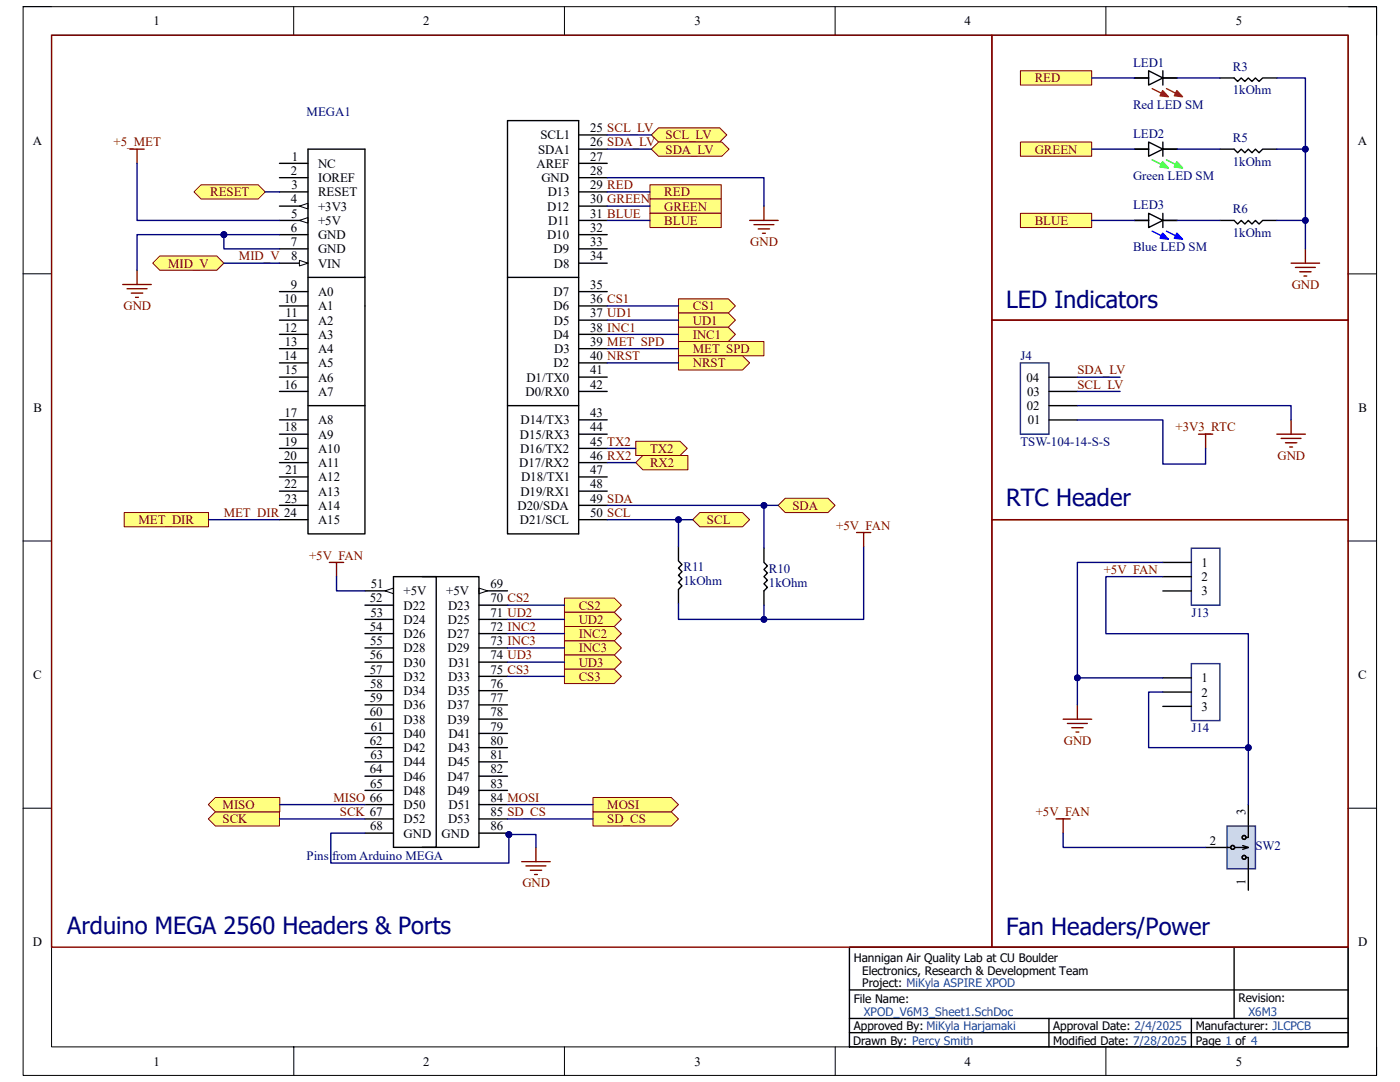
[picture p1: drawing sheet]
<svg xmlns="http://www.w3.org/2000/svg" width="279mm" height="216mm" viewBox="0 0 279 216" stroke-linecap="round" stroke-linejoin="round" font-family="sans-serif">
<path d="M4.6 1.3h270.1v213.3h-270.1z" fill="none" stroke="#000" stroke-width=".2"/>
<path d="M10.3 7h258.7v201.9h-258.7z" fill="#fff"/>
<g fill="none" stroke="#000" stroke-width=".2">
<path d="M4.6 1.3h5.7M10.3 7h258.7v201.9h-258.7zM58.6 1.3v5.7M112.6 1.3v5.7M166.7 1.3v5.7M220.7 1.3v5.7M269 1.3h5.7v5.7M4.6 54.6h5.7M269 54.7h5.7M4.6 107.9h5.7M269 107.9h5.7M4.6 161.3h5.7"/>
<path d="M269 161.3h5.7M58.6 208.9v5.7M112.6 208.9v5.7M166.7 208.9v5.7M220.7 208.9v5.7M274.7 208.9v5.7"/>
</g>
<path d="M55.8 32.6h5.7M55.8 35.5h5.7M55.8 38.3h5.7M55.8 41.1h5.7M169.5 189h99.5v19.9h-99.5zM169.5 197.5h99.5M246.3 189v14.2M169.5 206.1h99.5M169.5 203.2h99.5M209.3 203.2v5.7M237.8 203.2v5.7" fill="none" stroke="#000" stroke-width=".28"/>
<path d="M59.8 41.1l1.7-.5v1.1z" fill="#f8fcff"/>
<path d="M59.8 41.1l1.7-.5v1.1z" fill="none" stroke="#000" stroke-width=".2"/>
<path d="M55.8 44h5.7" fill="none" stroke="#000" stroke-width=".28"/>
<path d="M59.8 44l1.7-.6v1.1z" fill="#f8fcff"/>
<path d="M59.8 44l1.7-.6v1.1z" fill="none" stroke="#000" stroke-width=".2"/>
<path d="M55.8 46.8h5.7M55.8 49.7h5.7M55.8 52.5h5.7" fill="none" stroke="#000" stroke-width=".28"/>
<path d="M59.8 51.9l1.7 .6-1.7 .6z" fill="#f8fcff"/>
<path d="M59.8 51.9l1.7 .6-1.7 .6z" fill="none" stroke="#000" stroke-width=".2"/>
<g fill="none" stroke="#000" stroke-width=".28">
<path d="M101.3 24.1h14.2v31.3h-14.2zM115.5 29.8h5.7M115.5 26.9h5.7M115.5 32.6h5.7M115.5 35.5h5.7M115.5 38.3h5.7M55.8 58.2h5.7M61.5 55.4h11.3v-25.6h-11.3v76.7h11.3v-25.6M72.8 55.4v25.5h-11.3M101.3 55.4v25.5h14.2v-25.5M115.5 58.2h5.7M115.5 41.1h5.7"/>
<path d="M115.5 44h5.7M115.5 46.8h5.7M115.5 49.7h5.7M115.5 52.5h5.7M55.8 61h5.7M55.8 63.9h5.7M55.8 66.7h5.7M55.8 69.6h5.7M55.8 72.4h5.7M55.8 75.2h5.7M55.8 78.1h5.7M115.5 61h5.7"/>
<path d="M115.5 63.9h5.7M115.5 66.7h5.7M115.5 69.6h5.7M115.5 72.4h5.7M115.5 75.2h5.7M115.5 78.1h5.7M55.8 83.8h5.7M55.8 86.6h5.7M55.8 89.5h5.7M55.8 92.3h5.7M55.8 95.2h5.7M55.8 98h5.7"/>
<path d="M101.3 80.9v25.6h14.2v-25.6M115.5 83.8h5.7M115.5 86.6h5.7M115.5 89.5h5.7M115.5 92.3h5.7M115.5 95.2h5.7M115.5 98h5.7M55.8 100.8h5.7M55.8 103.7h5.7M72.8 117.9h5.7M115.5 100.8h5.7M115.5 103.7h5.7"/>
</g>
<path d="M76.8 117.9l1.7-.6v1.2z" fill="#f8fcff"/>
<path d="M76.8 117.9l1.7-.6v1.2z" fill="none" stroke="#000" stroke-width=".2"/>
<g fill="none" stroke="#000" stroke-width=".28">
<path d="M95.6 117.9h5.7M72.8 120.8h5.7M72.8 123.6h5.7M72.8 126.4h5.7M72.8 129.3h5.7M72.8 132.1h5.7M72.8 135h5.7M72.8 137.8h5.7M72.8 140.7h5.7M72.8 143.5h5.7M72.8 146.3h5.7M72.8 149.2h5.7"/>
<path d="M72.8 152h5.7M72.8 154.9h5.7M72.8 157.7h5.7M72.8 160.5h5.7M72.8 163.4h5.7M72.8 166.2h5.7"/>
</g>
<path d="M95.6 117.3l1.7 .6-1.7 .6z" fill="#f8fcff"/>
<path d="M95.6 117.3l1.7 .6-1.7 .6z" fill="none" stroke="#000" stroke-width=".2"/>
<g fill="none" stroke="#000" stroke-width=".28">
<path d="M78.5 115.1h8.6v54h-8.6zM84.2 115.1h11.4v54h-11.4M135.4 109.1v2.8l.7 .7-.7 .7 .7 .8-.7 .7 .7 .7-.7 .7 .7 .7-.7 .7v2.9M95.6 120.8h5.7M95.6 123.6h5.7M95.6 126.4h5.7M95.6 129.3h5.7M95.6 132.1h5.7M95.6 135h5.7M95.6 137.8h5.7M95.6 140.7h5.7M95.6 143.5h5.7"/>
<path d="M95.6 146.3h5.7M95.6 149.2h5.7M95.6 152h5.7M95.6 154.9h5.7M95.6 157.7h5.7M95.6 160.5h5.7M95.6 163.4h5.7M95.6 166.2h5.7"/>
</g>
<path d="M24.5 56.8h5.7M25.4 57.6h3.9M26.2 58.5h2.3M27.1 59.3h.5M27.3 53.9v2.9M104.1 171.9h5.7M105 172.8h3.9M105.8 173.7h2.3M106.7 174.5h.6M107 169.1v2.8" fill="none" stroke="#800000" stroke-width=".28"/>
<path d="M139.7 102.3h8.5l1.4 1.4-1.4 1.4h-8.5l-1.5-1.4z" fill-rule="evenodd" fill="#ffff80"/>
<path d="M139.7 102.3h8.5l1.4 1.4-1.4 1.4h-8.5l-1.5-1.4z" fill="none" stroke="#800000" stroke-width=".2"/>
<path d="M152.5 109.4v2.8l.7 .7-.7 .7 .7 .7-.7 .8 .7 .7-.7 .7 .7 .7-.7 .7v2.9" fill="none" stroke="#000" stroke-width=".28"/>
<path d="M156.7 99.4h8.5l1.5 1.4-1.5 1.5h-8.5l-1.4-1.5z" fill-rule="evenodd" fill="#ffff80"/>
<path d="M156.7 99.4h8.5l1.5 1.4-1.5 1.5h-8.5l-1.4-1.5z" fill="none" stroke="#800000" stroke-width=".2"/>
<path d="M118.3 162h15.7l1.4 1.4-1.4 1.4h-15.7z" fill-rule="evenodd" fill="#ffff80"/>
<path d="M118.3 162h15.7l1.4 1.4-1.4 1.4h-15.7z" fill="none" stroke="#800000" stroke-width=".2"/>
<path d="M43 162h12.8v2.8h-12.8l-1.4-1.4z" fill-rule="evenodd" fill="#ffff80"/>
<path d="M43 162h12.8v2.8h-12.8l-1.4-1.4z" fill="none" stroke="#800000" stroke-width=".2"/>
<path d="M118.3 159.1h15.7l1.4 1.4-1.4 1.5h-15.7z" fill-rule="evenodd" fill="#ffff80"/>
<path d="M118.3 159.1h15.7l1.4 1.4-1.4 1.5h-15.7z" fill="none" stroke="#800000" stroke-width=".2"/>
<path d="M43 159.1h12.8v2.9h-12.8l-1.4-1.5z" fill-rule="evenodd" fill="#ffff80"/>
<path d="M43 159.1h12.8v2.9h-12.8l-1.4-1.5z" fill="none" stroke="#800000" stroke-width=".2"/>
<path d="M112.6 119.3h10l1.4 1.5-1.4 1.4h-10z" fill-rule="evenodd" fill="#ffff80"/>
<path d="M112.6 119.3h10l1.4 1.5-1.4 1.4h-10z" fill="none" stroke="#800000" stroke-width=".2"/>
<path d="M112.6 122.2h10l1.4 1.4-1.4 1.4h-10z" fill-rule="evenodd" fill="#ffff80"/>
<path d="M112.6 122.2h10l1.4 1.4-1.4 1.4h-10z" fill="none" stroke="#800000" stroke-width=".2"/>
<path d="M112.6 125h10l1.4 1.4-1.4 1.5h-10z" fill-rule="evenodd" fill="#ffff80"/>
<path d="M112.6 125h10l1.4 1.4-1.4 1.5h-10z" fill="none" stroke="#800000" stroke-width=".2"/>
<path d="M112.6 127.9h10l1.4 1.4-1.4 1.4h-10z" fill-rule="evenodd" fill="#ffff80"/>
<path d="M112.6 127.9h10l1.4 1.4-1.4 1.4h-10z" fill="none" stroke="#800000" stroke-width=".2"/>
<path d="M112.6 130.7h10l1.4 1.4-1.4 1.4h-10z" fill-rule="evenodd" fill="#ffff80"/>
<path d="M112.6 130.7h10l1.4 1.4-1.4 1.4h-10z" fill="none" stroke="#800000" stroke-width=".2"/>
<path d="M112.6 133.5h10l1.4 1.5-1.4 1.4h-10z" fill-rule="evenodd" fill="#ffff80"/>
<path d="M112.6 133.5h10l1.4 1.5-1.4 1.4h-10z" fill="none" stroke="#800000" stroke-width=".2"/>
<path d="M130 26.9l1.4-1.4h12.2l1.5 1.4-1.5 1.4h-12.2z" fill-rule="evenodd" fill="#ffff80"/>
<path d="M130 26.9l1.4-1.4h12.2l1.5 1.4-1.5 1.4h-12.2z" fill="none" stroke="#800000" stroke-width=".2"/>
<path d="M130 29.8l1.4-1.5h12.7l1.4 1.5-1.4 1.4h-12.7z" fill-rule="evenodd" fill="#ffff80"/>
<path d="M130 29.8l1.4-1.5h12.7l1.4 1.5-1.4 1.4h-12.7z" fill="none" stroke="#800000" stroke-width=".2"/>
<path d="M149.6 44h5.7M150.5 44.8h4M151.3 45.7h2.3M152.2 46.5h.5M152.5 41.1v2.9" fill="none" stroke="#800000" stroke-width=".28"/>
<path d="M243.5 15.6h2.8l.7 .7 .7-.7 .7 .7 .7-.7 .8 .7 .6-.7 .8 .7 .7-.7h2.8M243.5 29.8h2.8l.7 .7 .7-.7 .7 .7 .7-.7 .8 .7 .6-.7 .8 .7 .7-.7h2.8M226.4 44h2.8M232.1 42.6v1.4l-2.9 1.4v-2.8l2.9 1.4h2.8M232.1 44v1.4M243.5 44h2.8l.7 .7 .7-.7 .7 .7 .7-.7 .8 .7 .6-.7 .8 .7 .7-.7h2.8" fill="none" stroke="#000" stroke-width=".28"/>
<path d="M229.9 46.1l2.9 1.4" fill="none" stroke="#00f" stroke-width=".28"/>
<path d="M232 46.5l1.2 1.2-1.7-.2z" fill="#00f"/>
<path d="M232 46.5l1.2 1.2-1.7-.2zM232.8 46.1l2.8 1.4" fill="none" stroke="#00f" stroke-width=".28"/>
<path d="M226.4 44h2.8M232.1 44h2.8" fill="none" stroke="#000" stroke-width=".28"/>
<path d="M234.9 46.5l1.1 1.2-1.6-.2z" fill="#00f"/>
<path d="M234.9 46.5l1.1 1.2-1.6-.2z" fill="none" stroke="#00f" stroke-width=".28"/>
<path d="M226.4 15.6h2.8M232.1 14.1v1.5l-2.9 1.4v-2.9l2.9 1.5h2.8M232.1 15.6v1.4" fill="none" stroke="#000" stroke-width=".28"/>
<path d="M229.9 17.7l2.9 1.4" fill="none" stroke="#f00" stroke-width=".28"/>
<path d="M232 18.1l1.2 1.2-1.7-.2z" fill="#f00"/>
<path d="M232 18.1l1.2 1.2-1.7-.2zM232.8 17.7l2.8 1.4" fill="none" stroke="#f00" stroke-width=".28"/>
<path d="M226.4 15.6h2.8M232.1 15.6h2.8" fill="none" stroke="#000" stroke-width=".28"/>
<path d="M234.9 18.1l1.1 1.2-1.6-.2z" fill="#f00"/>
<path d="M234.9 18.1l1.1 1.2-1.6-.2z" fill="none" stroke="#f00" stroke-width=".28"/>
<path d="M226.4 29.8h2.8M232.1 28.3v1.5l-2.9 1.4v-2.9l2.9 1.5h2.8M232.1 29.8v1.4" fill="none" stroke="#000" stroke-width=".28"/>
<path d="M229.9 31.9l2.9 1.4" fill="none" stroke="#0f0" stroke-width=".28"/>
<path d="M232 32.3l1.2 1.2-1.7-.2z" fill="#0f0"/>
<path d="M232 32.3l1.2 1.2-1.7-.2zM232.8 31.9l2.8 1.4" fill="none" stroke="#0f0" stroke-width=".28"/>
<path d="M226.4 29.8h2.8M232.1 29.8h2.8" fill="none" stroke="#000" stroke-width=".28"/>
<path d="M234.9 32.3l1.1 1.2-1.6-.2z" fill="#0f0"/>
<path d="M234.9 32.3l1.1 1.2-1.6-.2z" fill="none" stroke="#0f0" stroke-width=".28"/>
<path d="M129.7 36.9h14.2v2.8h-14.2z" fill="#ffff80"/>
<path d="M129.7 36.9h14.2v2.8h-14.2z" fill="none" stroke="#800000" stroke-width=".2"/>
<path d="M129.7 39.7h14.2v2.9h-14.2z" fill="#ffff80"/>
<path d="M129.7 39.7h14.2v2.9h-14.2z" fill="none" stroke="#800000" stroke-width=".2"/>
<path d="M129.7 42.6h14.2v2.8h-14.2z" fill="#ffff80"/>
<path d="M129.7 42.6h14.2v2.8h-14.2z" fill="none" stroke="#800000" stroke-width=".2"/>
<path d="M24.8 102.3h16.8v2.8h-16.8z" fill="#ffff80"/>
<path d="M24.8 102.3h16.8v2.8h-16.8z" fill="none" stroke="#800000" stroke-width=".2"/>
<path d="M198 7h71v56.9h-71z" fill="none" stroke="#800000" stroke-width=".28"/>
<path d="M203.6 14.1h14.3v2.9h-14.3z" fill="#ffff80"/>
<path d="M203.6 14.1h14.3v2.9h-14.3z" fill="none" stroke="#800000" stroke-width=".2"/>
<path d="M203.6 28.3h14.3v2.9h-14.3z" fill="#ffff80"/>
<path d="M203.6 28.3h14.3v2.9h-14.3z" fill="none" stroke="#800000" stroke-width=".2"/>
<path d="M203.6 42.6h14.3v2.8h-14.3z" fill="#ffff80"/>
<path d="M203.6 42.6h14.3v2.8h-14.3z" fill="none" stroke="#800000" stroke-width=".2"/>
<path d="M257.7 52.5h5.7M258.5 53.4h4M259.4 54.2h2.2M260.2 55.1h.6M260.5 49.7v2.8" fill="none" stroke="#800000" stroke-width=".28"/>
<path d="M135.4 59.6h10l1.4 1.4-1.4 1.5h-10z" fill-rule="evenodd" fill="#ffff80"/>
<path d="M135.4 59.6h10l1.4 1.4-1.4 1.5h-10z" fill="none" stroke="#800000" stroke-width=".2"/>
<path d="M135.4 62.5h10l1.4 1.4-1.4 1.4h-10z" fill-rule="evenodd" fill="#ffff80"/>
<path d="M135.4 62.5h10l1.4 1.4-1.4 1.4h-10z" fill="none" stroke="#800000" stroke-width=".2"/>
<path d="M135.4 65.3h10l1.4 1.4-1.4 1.5h-10z" fill-rule="evenodd" fill="#ffff80"/>
<path d="M135.4 65.3h10l1.4 1.4-1.4 1.5h-10z" fill="none" stroke="#800000" stroke-width=".2"/>
<path d="M135.4 68.2h17.1v2.8h-17.1z" fill="#ffff80"/>
<path d="M135.4 68.2h17.1v2.8h-17.1z" fill="none" stroke="#800000" stroke-width=".2"/>
<path d="M203.6 72.4h5.7v14.2h-5.7zM237.8 109.4h5.7v11.4h-5.7zM237.8 132.4h5.7v11.4h-5.7z" fill="none" stroke="#073763" stroke-width=".28"/>
<g fill="none" stroke="#000" stroke-width=".28">
<path d="M209.3 78.1h5.7M209.3 75.3h5.7M209.3 83.8h5.7M209.3 80.9h5.7M232.1 112.2h5.7M232.1 115.1h5.7M232.1 117.9h5.7M232.1 135.3h5.7M232.1 138.1h5.7M232.1 140.9h5.7M240.6 169.1h4.3M249.1 160.6v4.2"/>
<path d="M249.1 173.4v4.2"/>
</g>
<path d="M198 63.9h71v39.8h-71zM254.8 86.6h5.7M255.7 87.5h4M256.5 88.3h2.3M257.4 89.2h.6M257.7 83.8v2.8M198 103.7h71v85.3h-71zM212.2 143.5h5.7M213 144.4h4M213.9 145.2h2.3M214.7 146.1h.6M215 140.7v2.8" fill="none" stroke="#800000" stroke-width=".28"/>
<path d="M244.9 164.8h5.6v8.6h-5.6z" fill="#c9daf8"/>
<path d="M244.9 164.8h5.6v8.6h-5.6z" fill="none" stroke="#073763" stroke-width=".28"/>
<g fill="none" stroke="#000" stroke-width=".28">
<path d="M244.9 169.1h.5M246.6 169.1h2.5M248 168.7l1.1 .4-1.1 .4M248.9 171.1h.2v2.3M249.1 164.8v2.3h-.2"/>
<circle cx="246" cy="169.1" r=".39"/>
<circle cx="248.3" cy="171.1" r=".39"/>
<circle cx="248.3" cy="167.1" r=".39"/>
</g>
<path d="M10.3 7h187.7v182h-187.7zM239.2 86.6h2.8M240.6 86.6v2.9M210.8 163.4h2.8M212.2 163.4v2.8" fill="none" stroke="#800000" stroke-width=".28"/>
<path d="M31.9 51.1h11.4l1.4 1.4-1.4 1.4h-11.4l-1.4-1.4z" fill-rule="evenodd" fill="#ffff80"/>
<path d="M31.9 51.1h11.4l1.4 1.4-1.4 1.4h-11.4l-1.4-1.4z" fill="none" stroke="#800000" stroke-width=".2"/>
<path d="M25.9 29.8h2.9M27.3 29.8v2.8" fill="none" stroke="#800000" stroke-width=".28"/>
<path d="M38.7 38.3l1.4-1.4h11.4l1.4 1.4-1.4 1.4h-11.4z" fill-rule="evenodd" fill="#ffff80"/>
<path d="M38.7 38.3l1.4-1.4h11.4l1.4 1.4-1.4 1.4h-11.4z" fill="none" stroke="#800000" stroke-width=".2"/>
<path d="M65.7 112.2h2.9M67.2 112.2v2.9" fill="none" stroke="#800000" stroke-width=".28"/>
<path d="M128.3 90.9h9v2.8h-9l-1.4-1.4z" fill-rule="evenodd" fill="#ffff80"/>
<path d="M128.3 90.9h9v2.8h-9l-1.4-1.4z" fill="none" stroke="#800000" stroke-width=".2"/>
<path d="M126.9 88.1h8.8l1.5 1.4-1.5 1.4h-8.8z" fill-rule="evenodd" fill="#ffff80"/>
<path d="M126.9 88.1h8.8l1.5 1.4-1.5 1.4h-8.8z" fill="none" stroke="#800000" stroke-width=".2"/>
<path d="M135.4 71h12.8l1.4 1.4-1.4 1.4h-12.8z" fill-rule="evenodd" fill="#ffff80"/>
<path d="M135.4 71h12.8l1.4 1.4-1.4 1.4h-12.8z" fill="none" stroke="#800000" stroke-width=".2"/>
<path d="M44.7 46.8h11.1" fill="none" stroke="#000080" stroke-width=".28"/>
<circle cx="44.7" cy="46.8" r=".57" fill="#000080"/>
<circle cx="44.7" cy="46.8" r=".57" fill="none" stroke="#000080" stroke-width=".2"/>
<path d="M44.7 46.8h-17.4v7.1" fill="none" stroke="#000080" stroke-width=".28"/>
<circle cx="44.7" cy="46.8" r=".57" fill="#000080"/>
<circle cx="44.7" cy="46.8" r=".57" fill="none" stroke="#000080" stroke-width=".2"/>
<path d="M44.7 46.8v2.9h11.1" fill="none" stroke="#000080" stroke-width=".28"/>
<circle cx="44.7" cy="46.8" r=".57" fill="#000080"/>
<circle cx="44.7" cy="46.8" r=".57" fill="none" stroke="#000080" stroke-width=".2"/>
<g fill="none" stroke="#000080" stroke-width=".28">
<path d="M217.9 15.6h8.5M234.9 15.6h8.6M121.2 29.8h8.8M121.2 35.5h31.3v5.6M121.2 26.9h8.8M121.2 38.3h8.5M217.9 29.8h8.5M234.9 29.8h8.6M121.2 41.1h8.5M121.2 44h8.5M217.9 44h8.5M234.9 44h8.6"/>
<path d="M121.2 63.9h14.2M121.2 61h14.2M121.2 66.7h14.2M121.2 69.6h14.2M215 75.3h8.5M215 78.1h8.5M215 80.9h42.7v2.9M101.3 120.8h11.3M101.3 123.6h11.3M101.3 126.4h11.3M101.3 129.3h11.3M101.3 132.1h11.3"/>
<path d="M101.3 135h11.3M101.3 166.2h.3v.3M101.3 160.5h17"/>
</g>
<circle cx="101.6" cy="166.5" r=".57" fill="#000080"/>
<circle cx="101.6" cy="166.5" r=".57" fill="none" stroke="#000080" stroke-width=".2"/>
<path d="M72.8 166.2h-6.8v6h35.6v-5.7" fill="none" stroke="#000080" stroke-width=".28"/>
<circle cx="101.6" cy="166.5" r=".57" fill="#000080"/>
<circle cx="101.6" cy="166.5" r=".57" fill="none" stroke="#000080" stroke-width=".2"/>
<path d="M101.6 166.5h5.4v2.6" fill="none" stroke="#000080" stroke-width=".28"/>
<circle cx="101.6" cy="166.5" r=".57" fill="#000080"/>
<circle cx="101.6" cy="166.5" r=".57" fill="none" stroke="#000080" stroke-width=".2"/>
<path d="M232.1 138.1h-2.9v11.1h19.9v11.4" fill="none" stroke="#000080" stroke-width=".28"/>
<circle cx="249.1" cy="149.2" r=".57" fill="#000080"/>
<circle cx="249.1" cy="149.2" r=".57" fill="none" stroke="#000080" stroke-width=".2"/>
<path d="M254.8 29.8h5.7M215 83.8h17.1v8.8h8.5v-3.1" fill="none" stroke="#000080" stroke-width=".28"/>
<circle cx="260.5" cy="29.8" r=".57" fill="#000080"/>
<circle cx="260.5" cy="29.8" r=".57" fill="none" stroke="#000080" stroke-width=".2"/>
<path d="M254.8 44h5.7" fill="none" stroke="#000080" stroke-width=".28"/>
<circle cx="260.5" cy="44" r=".57" fill="#000080"/>
<circle cx="260.5" cy="44" r=".57" fill="none" stroke="#000080" stroke-width=".2"/>
<path d="M254.8 15.6h5.7v34.1" fill="none" stroke="#000080" stroke-width=".28"/>
<circle cx="260.5" cy="29.8" r=".57" fill="#000080"/>
<circle cx="260.5" cy="29.8" r=".57" fill="none" stroke="#000080" stroke-width=".2"/>
<circle cx="260.5" cy="44" r=".57" fill="#000080"/>
<circle cx="260.5" cy="44" r=".57" fill="none" stroke="#000080" stroke-width=".2"/>
<path d="M232.1 115.1h-11.4v11.3h28.4v22.8M55.8 163.4h17M101.3 163.4h17" fill="none" stroke="#000080" stroke-width=".28"/>
<circle cx="249.1" cy="149.2" r=".57" fill="#000080"/>
<circle cx="249.1" cy="149.2" r=".57" fill="none" stroke="#000080" stroke-width=".2"/>
<path d="M215 135.3h17.1M212.2 166.2v2.9h28.4" fill="none" stroke="#000080" stroke-width=".28"/>
<circle cx="215" cy="135.3" r=".57" fill="#000080"/>
<circle cx="215" cy="135.3" r=".57" fill="none" stroke="#000080" stroke-width=".2"/>
<path d="M232.1 112.2h-17.1v28.5" fill="none" stroke="#000080" stroke-width=".28"/>
<circle cx="215" cy="135.3" r=".57" fill="#000080"/>
<circle cx="215" cy="135.3" r=".57" fill="none" stroke="#000080" stroke-width=".2"/>
<path d="M27.3 32.6v11.4h28.5M52.9 38.3h2.9M44.7 52.5h11.1M41.6 103.7h14.2M121.2 100.8h34.1M55.8 160.5h17" fill="none" stroke="#000080" stroke-width=".28"/>
<circle cx="152.5" cy="100.8" r=".56" fill="#000080"/>
<circle cx="152.5" cy="100.8" r=".56" fill="none" stroke="#000080" stroke-width=".2"/>
<path d="M121.2 103.7h17" fill="none" stroke="#000080" stroke-width=".28"/>
<circle cx="135.4" cy="103.7" r=".57" fill="#000080"/>
<circle cx="135.4" cy="103.7" r=".57" fill="none" stroke="#000080" stroke-width=".2"/>
<path d="M121.2 72.4h14.2M121.2 92.3h5.7M121.2 89.5h5.7M67.2 115.1v2.8h5.6M135.4 103.7v5.4" fill="none" stroke="#000080" stroke-width=".28"/>
<circle cx="135.4" cy="103.7" r=".57" fill="#000080"/>
<circle cx="135.4" cy="103.7" r=".57" fill="none" stroke="#000080" stroke-width=".2"/>
<path d="M152.5 100.8v8.6" fill="none" stroke="#000080" stroke-width=".28"/>
<circle cx="152.5" cy="100.8" r=".56" fill="#000080"/>
<circle cx="152.5" cy="100.8" r=".56" fill="none" stroke="#000080" stroke-width=".2"/>
<path d="M152.5 120.8v2.8" fill="none" stroke="#000080" stroke-width=".28"/>
<circle cx="152.5" cy="123.6" r=".57" fill="#000080"/>
<circle cx="152.5" cy="123.6" r=".57" fill="none" stroke="#000080" stroke-width=".2"/>
<path d="M172.4 109.1v14.5h-37v-3.1" fill="none" stroke="#000080" stroke-width=".28"/>
<circle cx="152.5" cy="123.6" r=".57" fill="#000080"/>
<circle cx="152.5" cy="123.6" r=".57" fill="none" stroke="#000080" stroke-width=".2"/>
<path d="M170.9 106.3h2.9M172.4 106.3v2.8" fill="none" stroke="#800000" stroke-width=".28"/>
<g font-size="4.7" fill="#000080">
<text x="200.8" y="61.5">LED Indicators</text>
<text x="200.8" y="101">RTC Header</text>
<text x="13.4" y="186.3">Arduino MEGA 2560 Headers &amp; Ports</text>
<text x="200.8" y="186.6">Fan Headers/Power</text>
</g>
<g font-size="2.6">
<text x="30.6" y="5.1">1</text>
<text x="84.5" y="5.1">2</text>
<text x="138.6" y="5.1">3</text>
<text x="192.5" y="5.1">4</text>
<text x="246.6" y="5.1">5</text>
<text x="6.5" y="28.9">A</text>
<text x="107.8" y="27.8">SCL1</text>
<text x="117.8" y="26.4">25 SCL_LV</text>
<text x="117.8" y="29.2">26 SDA_LV</text>
<text x="271" y="28.9">A</text>
<text x="58" y="34.9">2</text>
<text x="58.2" y="32.1">1</text>
<text x="63.5" y="33.5">NC</text>
<text x="107.1" y="33.5">AREF</text>
<text x="107.4" y="30.6">SDA1</text>
<text x="117.8" y="32.1">27</text>
<text x="117.8" y="34.9">28</text>
<text x="58" y="40.6">4</text>
<text x="58.1" y="37.7">3</text>
<text x="63.5" y="36.3">IOREF</text>
<text x="63.5" y="39.2">RESET</text>
<text x="108.1" y="36.3">GND</text>
<text x="109.3" y="39.2">D13</text>
<text x="117.8" y="37.7">29 RED</text>
<text x="117.8" y="40.6">30 GREEN</text>
<text x="58" y="46.3">6</text>
<text x="58.1" y="43.4">5</text>
<text x="63.5" y="42">+3V3</text>
<text x="63.5" y="44.9">+5V</text>
<text x="63.5" y="47.7">GND</text>
<text x="109.2" y="47.7">D10</text>
<text x="109.2" y="42">D12</text>
<text x="109.4" y="44.9">D11</text>
<text x="117.8" y="46.3">32</text>
<text x="117.8" y="43.4">31 BLUE</text>
<text x="58" y="49.1">7</text>
<text x="58.1" y="52">8</text>
<text x="63.5" y="50.5">GND</text>
<text x="63.5" y="53.4">VIN</text>
<text x="110.5" y="50.5">D9</text>
<text x="110.5" y="53.4">D8</text>
<text x="117.8" y="52">34</text>
<text x="117.8" y="49.1">33</text>
<text x="58" y="57.7">9</text>
<text x="63.5" y="59.1">A0</text>
<text x="110.5" y="59.1">D7</text>
<text x="117.8" y="57.7">35</text>
<text x="56.7" y="60.5">10</text>
<text x="57" y="63.3">11</text>
<text x="63.5" y="61.9">A1</text>
<text x="63.5" y="64.8">A2</text>
<text x="110.5" y="61.9">D6</text>
<text x="110.6" y="64.8">D5</text>
<text x="117.8" y="60.5">36 CS1</text>
<text x="117.8" y="63.3">37 UD1</text>
<text x="56.7" y="71.9">14</text>
<text x="56.7" y="66.2">12</text>
<text x="56.9" y="69">13</text>
<text x="63.5" y="67.6">A3</text>
<text x="63.5" y="70.4">A4</text>
<text x="110.5" y="67.6">D4</text>
<text x="110.6" y="70.4">D3</text>
<text x="117.8" y="66.2">38 INC1</text>
<text x="117.8" y="71.9">40 NRST</text>
<text x="117.8" y="69">39 MET_SPD</text>
<text x="56.7" y="77.6">16</text>
<text x="56.8" y="74.7">15</text>
<text x="63.5" y="73.3">A5</text>
<text x="63.5" y="76.1">A6</text>
<text x="105.1" y="76.1">D1/TX0</text>
<text x="110.5" y="73.3">D2</text>
<text x="117.8" y="77.6">42</text>
<text x="117.8" y="74.7">41</text>
<text x="204.9" y="76.1">04</text>
<text x="6.7" y="82.2">B</text>
<text x="56.7" y="83.2">17</text>
<text x="63.5" y="79">A7</text>
<text x="104.9" y="79">D0/RX0</text>
<text x="117.8" y="83.2">43</text>
<text x="204.9" y="81.8">02</text>
<text x="205" y="79">03</text>
<text x="271.1" y="82.2">B</text>
<text x="56.7" y="88.9">19</text>
<text x="56.8" y="86.1">18</text>
<text x="63.5" y="84.7">A8</text>
<text x="63.5" y="87.5">A9</text>
<text x="103.7" y="87.5">D15/RX3</text>
<text x="103.9" y="84.7">D14/TX3</text>
<text x="117.8" y="88.9">45 TX2</text>
<text x="117.8" y="86.1">44</text>
<text x="205.1" y="84.7">01</text>
<text x="56.7" y="91.8">20</text>
<text x="57" y="94.6">21</text>
<text x="63.5" y="90.4">A10</text>
<text x="63.5" y="93.2">A11</text>
<text x="103.6" y="93.2">D17/RX2</text>
<text x="103.8" y="90.4">D16/TX2</text>
<text x="117.8" y="94.6">47</text>
<text x="117.8" y="91.8">46 RX2</text>
<text x="56.7" y="97.5">22</text>
<text x="56.9" y="100.3">23</text>
<text x="63.5" y="96">A12</text>
<text x="63.5" y="98.9">A13</text>
<text x="63.5" y="101.7">A14</text>
<text x="103.3" y="101.7">D20/SDA</text>
<text x="103.8" y="98.9">D19/RX1</text>
<text x="104" y="96">D18/TX1</text>
<text x="117.8" y="100.3">49 SDA</text>
<text x="117.8" y="97.5">48</text>
<text x="63.5" y="104.6">A15</text>
<text x="103.7" y="104.6">D21/SCL</text>
<text x="117.8" y="103.1">50 SCL</text>
<text x="239.8" y="113.1">1</text>
<text x="74" y="117.4">51</text>
<text x="80.5" y="118.8">+5V</text>
<text x="89" y="118.8">+5V</text>
<text x="97.9" y="117.4">69</text>
<text x="239.8" y="116">2</text>
<text x="239.8" y="118.8">3</text>
<text x="73.8" y="125.9">54</text>
<text x="73.8" y="120.2">52</text>
<text x="73.9" y="123">53</text>
<text x="80.5" y="121.6">D22</text>
<text x="80.5" y="124.5">D24</text>
<text x="89.4" y="124.5">D25</text>
<text x="89.4" y="121.6">D23</text>
<text x="97.9" y="125.9">72 INC2</text>
<text x="97.9" y="120.2">70 CS2</text>
<text x="97.9" y="123">71 UD2</text>
<text x="73.8" y="131.6">56</text>
<text x="73.9" y="128.7">55</text>
<text x="80.5" y="127.3">D26</text>
<text x="80.5" y="130.2">D28</text>
<text x="89.3" y="127.3">D27</text>
<text x="89.3" y="130.2">D29</text>
<text x="97.9" y="128.7">73 INC3</text>
<text x="97.9" y="131.6">74 UD3</text>
<text x="6.6" y="135.5">C</text>
<text x="73.8" y="134.4">57</text>
<text x="73.9" y="137.3">58</text>
<text x="80.5" y="133">D30</text>
<text x="80.5" y="135.8">D32</text>
<text x="89.4" y="135.8">D33</text>
<text x="89.5" y="133">D31</text>
<text x="97.9" y="134.4">75 CS3</text>
<text x="97.9" y="137.3">76</text>
<text x="239.8" y="136.1">1</text>
<text x="271.1" y="135.5">C</text>
<text x="73.8" y="143">60</text>
<text x="73.8" y="140.1">59</text>
<text x="80.5" y="138.7">D34</text>
<text x="80.5" y="141.5">D36</text>
<text x="89.3" y="141.5">D37</text>
<text x="89.4" y="138.7">D35</text>
<text x="97.9" y="140.1">77</text>
<text x="97.9" y="143">78</text>
<text x="239.8" y="139">2</text>
<text x="239.8" y="141.8">3</text>
<text x="73.8" y="148.6">62</text>
<text x="74" y="145.8">61</text>
<text x="80.5" y="144.4">D38</text>
<text x="80.5" y="147.2">D40</text>
<text x="89.3" y="144.4">D39</text>
<text x="89.5" y="147.2">D41</text>
<text x="97.9" y="148.6">80</text>
<text x="97.9" y="145.8">79</text>
<text x="73.8" y="154.3">64</text>
<text x="73.9" y="151.5">63</text>
<text x="80.5" y="150.1">D42</text>
<text x="80.5" y="152.9">D44</text>
<text x="80.5" y="155.7">D46</text>
<text x="89.3" y="155.7">D47</text>
<text x="89.4" y="152.9">D45</text>
<text x="89.4" y="150.1">D43</text>
<text x="97.9" y="154.3">82</text>
<text x="97.9" y="151.5">81</text>
<text x="73.9" y="157.2">65</text>
<text x="80.5" y="158.6">D48</text>
<text x="80.5" y="161.4">D50</text>
<text x="89.3" y="158.6">D49</text>
<text x="89.5" y="161.4">D51</text>
<text x="97.9" y="157.2">83</text>
<text x="97.9" y="160">84 MOSI</text>
<text x="73.9" y="165.7">68</text>
<text x="80.5" y="164.3">D52</text>
<text x="80.5" y="167.1">GND</text>
<text x="88.1" y="167.1">GND</text>
<text x="89.4" y="164.3">D53</text>
<text x="97.9" y="165.7">86</text>
<text x="97.9" y="162.9">85 SD_CS</text>
<text x="248.6" y="162.6" transform="rotate(-90 248.6 162.6)">3</text>
<text x="241.4" y="168.6">2</text>
<text x="248.6" y="176.6" transform="rotate(-90 248.6 176.6)">1</text>
<text x="6.6" y="188.8">D</text>
<text x="271" y="188.8">D</text>
<text x="30.6" y="212.6">1</text>
<text x="84.5" y="212.6">2</text>
<text x="138.6" y="212.6">3</text>
<text x="192.5" y="212.6">4</text>
<text x="246.6" y="212.6">5</text>
</g>
<g font-size="2.6" fill="#800000">
<text x="206.5" y="16.4">RED</text>
<text x="22.7" y="29.2">+5_MET</text>
<text x="132.8" y="27.8">SCL_LV</text>
<text x="132.8" y="30.6">SDA_LV</text>
<text x="206.5" y="30.6">GREEN</text>
<text x="42" y="39.2">RESET</text>
<text x="132.6" y="39.2">RED</text>
<text x="132.6" y="42">GREEN</text>
<text x="132.6" y="44.9">BLUE</text>
<text x="206.5" y="44.9">BLUE</text>
<text x="33.5" y="53.4">MID_V</text>
<text x="47.7" y="52">MID_V</text>
<text x="149.7" y="49.1">GND</text>
<text x="257.8" y="57.7">GND</text>
<text x="24.6" y="61.9">GND</text>
<text x="138.3" y="61.9">CS1</text>
<text x="138.3" y="64.8">UD1</text>
<text x="138.3" y="67.6">INC1</text>
<text x="138.3" y="70.4">MET_SPD</text>
<text x="138.3" y="73.3">NRST</text>
<text x="215" y="74.7">SDA_LV</text>
<text x="215" y="77.6">SCL_LV</text>
<text x="234.6" y="86.1">+3V3_RTC</text>
<text x="129.7" y="93.2">RX2</text>
<text x="129.7" y="90.4">TX2</text>
<text x="255" y="91.8">GND</text>
<text x="158.2" y="101.7">SDA</text>
<text x="27.6" y="104.6">MET_DIR</text>
<text x="44.6" y="103.1">MET_DIR 24</text>
<text x="141.1" y="104.6">SCL</text>
<text x="166.9" y="105.7">+5V_FAN</text>
<text x="61.7" y="111.7">+5V_FAN</text>
<text x="220.3" y="114.5">+5V_FAN</text>
<text x="115.5" y="121.6">CS2</text>
<text x="115.5" y="124.5">UD2</text>
<text x="115.5" y="127.3">INC2</text>
<text x="115.5" y="130.2">INC3</text>
<text x="115.5" y="133">UD3</text>
<text x="115.5" y="135.8">CS3</text>
<text x="212.3" y="148.6">GND</text>
<text x="44.4" y="161.4">MISO</text>
<text x="66.5" y="160">MISO 66</text>
<text x="121.2" y="161.4">MOSI</text>
<text x="44.4" y="164.3">SCK</text>
<text x="67.8" y="162.9">SCK 67</text>
<text x="121.2" y="164.3">SD_CS</text>
<text x="206.7" y="162.9">+5V_FAN</text>
<text x="104.2" y="177.1">GND</text>
</g>
<g font-size="2.6" fill="#000080">
<text x="226.1" y="13.3">LED1</text>
<text x="246" y="14.1">R3</text>
<text x="61.2" y="23.2">MEGA1</text>
<text x="226.1" y="21.7">Red LED SM</text>
<text x="246" y="18.8">1kOhm</text>
<text x="226.1" y="27.5">LED2</text>
<text x="246" y="28.4">R5</text>
<text x="226.1" y="35.9">Green LED SM</text>
<text x="246" y="33.1">1kOhm</text>
<text x="226.1" y="41.7">LED3</text>
<text x="246" y="42.6">R6</text>
<text x="246" y="47.3">1kOhm</text>
<text x="226.1" y="50.1">Blue LED SM</text>
<text x="203.6" y="71.9">J4</text>
<text x="203.6" y="88.9">TSW-104-14-S-S</text>
<text x="136.4" y="114">R11</text>
<text x="136.4" y="116.8">1kOhm</text>
<text x="153.5" y="114.2">R10</text>
<text x="153.5" y="117.1">1kOhm</text>
<text x="237.8" y="123">J13</text>
<text x="237.8" y="146.1">J14</text>
<text x="61.2" y="171.7">Pins from Arduino MEGA</text>
<text x="250.6" y="169.7">SW2</text>
</g>
<g font-size="2.3">
<text x="170.4" y="191.9">Hannigan Air Quality Lab at CU Boulder</text>
<text x="172.1" y="194.5">Electronics, Research &amp; Development Team</text>
<text x="172.1" y="197">Project: MiKyla ASPIRE XPOD</text>
<text x="170.4" y="200.2">File Name:</text>
<text x="247.2" y="199.9">Revision:</text>
<text x="170.2" y="208.4">Drawn By: Percy Smith</text>
<text x="170.4" y="205.6">Approved By: MiKyla Harjamaki</text>
<text x="210.2" y="208.4">Modified Date: 7/28/2025</text>
<text x="210.2" y="205.6">Approval Date: 2/4/2025</text>
<text x="238.6" y="205.6">Manufacturer: JLCPCB</text>
<text x="238.6" y="208.4">Page 1 of 4</text>
</g>
<g font-size="2.3" fill="#15c">
<text x="172.4" y="202.7">XPOD_V6M3_Sheet1.SchDoc</text>
<text x="249.2" y="202.7">X6M3</text>
</g>
</svg>
